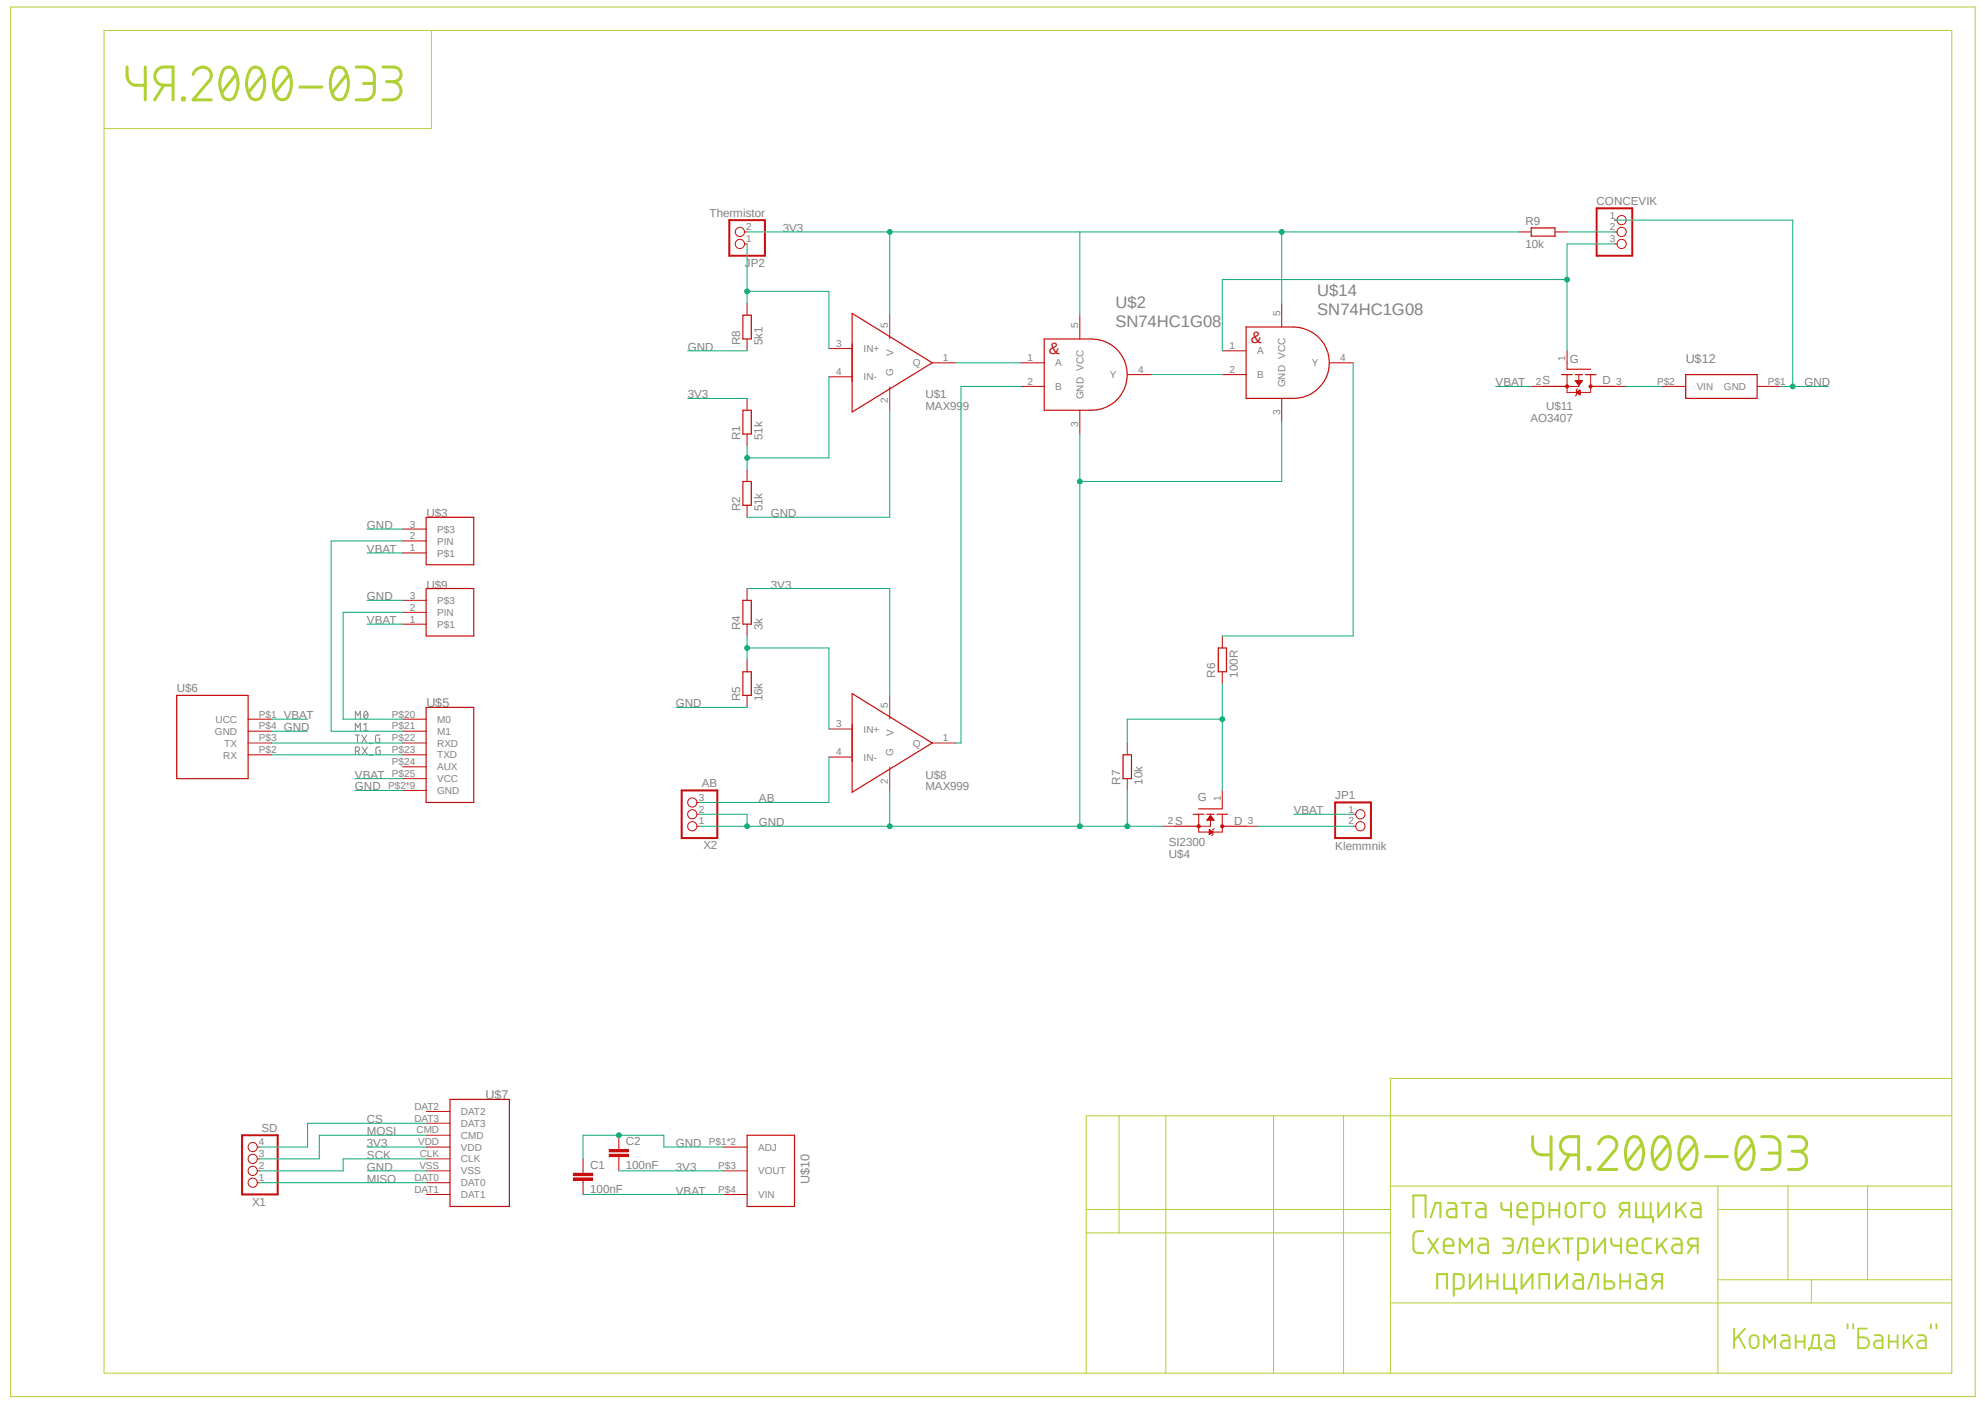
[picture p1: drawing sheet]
<svg xmlns="http://www.w3.org/2000/svg" width="420mm" height="297mm" viewBox="0 0 420 297" stroke-linecap="round" stroke-linejoin="round" font-family="sans-serif">
<path d="M2.1 1.4l415.9 294.2M418 1.4l-415.9 294.2" fill="none" stroke="#fff" stroke-width=".21"/>
<g fill="none" stroke="#808080" stroke-width=".21">
<path d="M75.2 158.9h.4a.45 .45 0 0 0 .5-.4 .45 .45 0 0 0-.5-.5h-.4v1.6M75.2 152.1v-1.6l.5 .8 .5-.8v1.6M75.2 154.6v-1.6l.5 .9 .5-.9v1.6M75.2 155.5h.9M75.6 155.5v1.6M75.7 158.9l.4 .7M76.5 155.5l1.1 1.6M76.6 158l1.1 1.6M77 153.3l.4-.3v1.6M77 154.6h.9M77.2 150.5h.2a.98 .98 0 0 1 0 1.6 .98 .98 0 0 1-.2-1.6zM77.6 155.5l-1.1 1.6"/>
<path d="M77.7 158l-1.1 1.6M77.8 150.8l-.8 .9M78.1 157.3h.7M78.2 159.8h.7M80.3 155.5l-.8 .2v1.1l.1 .3h.7v-.9h-.2M80.4 158l-.8 .2-.1 1.1 .4 .3h.5v-.9h-.2"/>
</g>
<path d="M220.9 71.7h10.1a7.5 7.5 0 0 1 7.5 7.5 7.5 7.5 0 0 1-7.5 7.6h-10.1zM252.5 172.3h2.2M253.6 171.1h5M255.4 172.3h1.5M257.5 172.3h2.3" fill="none" stroke="#c90d0c" stroke-width=".25"/>
<path d="M215.9 76.8h5M228.5 66.7v5M238.5 79.2h5M215.9 81.7h5M228.5 86.8v5M253.6 172.3v3.7M256.1 172.3v2.5M258.6 169.8v1.3M258.6 172.3v3.7" fill="none" stroke="#c90d0c" stroke-width=".21"/>
<circle cx="258.6" cy="174.8" r=".33" fill="#c90d0c"/>
<circle cx="258.6" cy="174.8" r=".33" fill="none" stroke="#c90d0c" stroke-width=".21"/>
<circle cx="253.6" cy="174.8" r=".33" fill="#c90d0c"/>
<g fill="none" stroke="#c90d0c" stroke-width=".21">
<path d="M157.5 51.6h.6M157.5 49.1h.6M341.6 51.6h.5M341.6 49.1h.5M341.6 46.6h.5M158.1 64.2v2.5M158.1 71.7v2.5M175.4 73.7h5M175.4 79.7h5M188.3 66.6v5M197.1 76.8h5.1M331.6 76.8v1.3"/>
<path d="M331.6 79.2v3.8M334.1 79.2v2.5M336.5 79.2v3.8M158.1 84.3v2.5M158.1 91.8v2.5M158.1 99.4v2.5M188.3 81.8v5.1M351.7 81.7h5M371.8 81.7h5M85.2 117h5M85.2 114.4h5M85.2 111.9h5"/>
<path d="M158.1 106.9v2.5M85.2 132h5M85.2 129.5h5M85.2 127h5M158.1 124.5v2.5M158.1 132v2.5M158.1 139.6v2.5M258.6 134.5v2.6M52.5 152.1h5M52.5 154.7h5M52.5 157.2h5M52.5 159.7h5"/>
<path d="M85.2 152.1h5M85.2 154.7h5M85.2 157.2h5M85.2 159.7h5M158.1 147.1v2.5M175.4 154.2h5M188.3 147.1v5M197.1 157.2h5.1M238.5 157.2v2.5M258.6 142.1v2.5M85.2 162.2h5M85.2 164.7h5"/>
<path d="M85.2 167.2h5M147.4 174.8h.6M147.4 172.3h.6M147.4 169.8h.6M175.4 160.1h5M188.3 162.3v5M238.5 164.7v2.5M246 174.8h2.6M253.6 174.8h2.5M253.6 176h5M255.4 173.4h1.4M255.5 173.4h1.3"/>
<path d="M255.6 173.3h1.1M255.6 173.2h1M255.7 173.1h.8M255.7 173h.8M255.8 172.9h.6M255.9 172.8h.4M255.9 175.5l.7 .5-.7 .5zM255.9 176.5h.1M255.9 176.4h.2M255.9 176.3h.3M255.9 176.2h.4M255.9 176.1h.6"/>
<path d="M255.9 176.1h.7M255.9 176h.6M255.9 175.9h.5M255.9 175.8h.3M255.9 175.7h.2M255.9 175.6h.1M255.9 172.7h.4M256 172.6h.2M256.1 172.6h.1M256.1 172.5l.8 1h-1.5zM256.9 175.3l-.3 .2v1l-.2 .3M258.6 167.2v2.6"/>
<path d="M263.7 174.8h2.4M286.3 174.8h.6M286.3 172.3h.6M90.2 235.1h5M90.2 237.6h5M54.4 242.7h.6M54.4 245.2h.6M54.4 247.7h.6M54.4 250.2h.6M90.2 240.2h5M90.2 242.7h5M90.2 245.2h5"/>
<path d="M90.2 247.7h5M90.2 250.2h5M90.2 252.7h5M153 242.7h5.1M153 247.7h5.1M153 252.7h5.1"/>
<circle cx="156.5" cy="49.1" r=".98"/>
<circle cx="156.5" cy="51.6" r=".98"/>
<circle cx="343.1" cy="49.1" r=".98"/>
<circle cx="343.1" cy="51.6" r=".98"/>
<circle cx="343.1" cy="46.6" r=".98"/>
<circle cx="146.5" cy="174.8" r=".98"/>
<circle cx="146.5" cy="169.8" r=".98"/>
<circle cx="146.5" cy="172.3" r=".98"/>
<circle cx="253.6" cy="174.8" r=".33"/>
<circle cx="287.8" cy="172.3" r=".98"/>
<circle cx="287.8" cy="174.8" r=".98"/>
<circle cx="53.5" cy="247.7" r=".98"/>
<circle cx="53.5" cy="245.2" r=".98"/>
<circle cx="53.5" cy="250.2" r=".98"/>
<circle cx="53.5" cy="242.7" r=".98"/>
</g>
<g fill="none" stroke="#c90d0c" stroke-width=".25">
<path d="M157.2 66.7h1.8v5h-1.8zM180.3 66.3l16.9 10.5-16.9 10.4zM330.4 79.2h2.3M331.6 78.1h4.9M333.3 79.2h1.5M335.4 79.2h2.3M356.7 79.2h15.1v5.1h-15.1zM157.2 86.8h1.8v5h-1.8zM90.2 109.4h10v10.1h-10zM157.2 101.9h1.8v5h-1.8zM90.2 124.5h10v10h-10zM157.2 127h1.8v5h-1.8z"/>
<path d="M257.8 137.1h1.7v5h-1.7zM37.4 147.1h15.1v17.6h-15.1zM90.2 149.6h10v20.2h-10zM157.2 142.1h1.8v5h-1.8zM180.3 146.7l16.9 10.5-16.9 10.4zM237.6 159.7h1.8v5h-1.8zM248.6 174.8h5M258.6 174.8h5.1M95.2 232.6h12.6v22.6h-12.6zM158.1 240.2h10v15h-10z"/>
</g>
<path d="M154.3 46.6h7.5v7.5h-7.5zM337.8 44.1h7.6v10h-7.6zM144.2 167.2h7.6v10.1h-7.6zM282.5 169.8h7.6v7.5h-7.6zM51.2 240.2h7.6v12.5h-7.6z" fill="none" stroke="#c90d0c" stroke-width=".42"/>
<circle cx="336.6" cy="81.7" r=".33" fill="#c90d0c"/>
<circle cx="336.6" cy="81.7" r=".33" fill="none" stroke="#c90d0c" stroke-width=".21"/>
<circle cx="331.6" cy="81.7" r=".33" fill="#c90d0c"/>
<g fill="none" stroke="#c90d0c" stroke-width=".21">
<path d="M321.5 49.1h2.5M329 49.1h2.6M258.6 74.2h5.1M258.6 79.2h5.1M271.2 64.2v5M281.3 76.8h5M331.6 74.2v2.6M271.2 84.3v5M324 81.7h2.5M331.6 81.7h2.5M331.6 83h4.9M333.3 80.5h1.5l-.7 1z"/>
<path d="M333.4 80.6h1.3M333.4 80.7h1.3M333.5 80.8h1.1M333.5 80.9h1M333.5 83l.8-.5v1zM333.6 83.1h.7M333.6 80.9h.9M333.7 81h.7M333.7 83.1h.6M333.8 81.1h.5M333.8 82.8h.5M333.8 81.2h.5"/>
<path d="M333.8 82.3l-.3 .2v1l-.2 .3M333.8 83.2h.5M333.9 81.3h.3M333.9 82.8h.4M334 81.4h.1M334 83.3h.3M334.1 82.7h.2M334.1 83.4h.2M334.2 82.6h.1M334.2 83.5h.1M341.6 81.7h2.5M123.4 247.7v.5"/>
<path d="M123.4 249.7v.5"/>
<circle cx="331.6" cy="81.7" r=".33"/>
</g>
<path d="M324 48.2h5v1.8h-5zM263.7 69.2h10a7.6 7.6 0 0 1 7.6 7.5 7.6 7.6 0 0 1-7.6 7.6h-10zM326.5 81.7h5.1M336.5 81.7h5.1" fill="none" stroke="#c90d0c" stroke-width=".25"/>
<path d="M121.3 249.2h4.1v.5h-4.1z" fill-rule="evenodd" fill="#c90d0c"/>
<path d="M121.3 249.2h4.1v.5h-4.1z" fill="none" stroke="#c90d0c" stroke-width=".21"/>
<path d="M121.3 248.2h4.1v.5h-4.1z" fill-rule="evenodd" fill="#c90d0c"/>
<path d="M121.3 248.2h4.1v.5h-4.1zM123.4 245.2v2.5M123.4 250.2v2.5M130.9 242.7v.5M130.9 244.6v.6" fill="none" stroke="#c90d0c" stroke-width=".21"/>
<path d="M128.9 244.2h4.1v.5h-4.1z" fill-rule="evenodd" fill="#c90d0c"/>
<path d="M128.9 244.2h4.1v.5h-4.1z" fill="none" stroke="#c90d0c" stroke-width=".21"/>
<path d="M128.9 243.2h4.1v.5h-4.1z" fill-rule="evenodd" fill="#c90d0c"/>
<path d="M128.9 243.2h4.1v.5h-4.1zM130.9 240.2v2.5M130.9 245.2v2.5" fill="none" stroke="#c90d0c" stroke-width=".21"/>
<path d="M158.1 49.1h30.2v17.5M228.5 49.1v17.6M145.5 84.3h12.6" fill="none" stroke="#0dab76" stroke-width=".21"/>
<circle cx="188.3" cy="49.1" r=".51" fill="#0dab76"/>
<g fill="none" stroke="#0dab76" stroke-width=".21">
<path d="M188.3 49.1h133.2M271.2 49.1v15.1"/>
<circle cx="188.3" cy="49.1" r=".51"/>
</g>
<circle cx="271.2" cy="49.1" r=".51" fill="#0dab76"/>
<g fill="none" stroke="#0dab76" stroke-width=".21">
<path d="M145.5 74.2h12.6M188.3 86.9v22.5h-30.2M77.6 111.9h7.6M77.6 127h7.6M158.1 124.5h30.2v22.6M57.5 154.7h7.6M143 149.6h15.1M75.1 167.2h10.1M77.6 242.7h12.6M77.6 247.7h12.6M130.9 247.7h22.1M153 242.7h-12.5v-2.5h-17.1v5"/>
<circle cx="271.2" cy="49.1" r=".51"/>
</g>
<circle cx="130.9" cy="240.2" r=".51" fill="#0dab76"/>
<g fill="none" stroke="#0dab76" stroke-width=".21">
<path d="M341.6 46.6h37.7v35.1M376.8 81.7h10"/>
<circle cx="130.9" cy="240.2" r=".51"/>
</g>
<circle cx="379.3" cy="81.7" r=".51" fill="#0dab76"/>
<g fill="none" stroke="#0dab76" stroke-width=".21">
<path d="M228.5 91.8v83h-80.5M148 172.3h10.1M188.3 167.3v7.5"/>
<circle cx="379.3" cy="81.7" r=".51"/>
</g>
<circle cx="188.3" cy="174.8" r=".51" fill="#0dab76"/>
<circle cx="188.3" cy="174.8" r=".51" fill="none" stroke="#0dab76" stroke-width=".21"/>
<circle cx="228.5" cy="174.8" r=".51" fill="#0dab76"/>
<g fill="none" stroke="#0dab76" stroke-width=".21">
<path d="M271.2 89.3v12.6h-42.7M238.5 167.2v7.6h-10"/>
<circle cx="228.5" cy="174.8" r=".51"/>
</g>
<circle cx="228.5" cy="101.9" r=".51" fill="#0dab76"/>
<g fill="none" stroke="#0dab76" stroke-width=".21">
<path d="M238.5 174.8h7.5"/>
<circle cx="228.5" cy="101.9" r=".51"/>
</g>
<circle cx="238.5" cy="174.8" r=".51" fill="#0dab76"/>
<g fill="none" stroke="#0dab76" stroke-width=".21">
<path d="M158.1 172.3v2.5"/>
<circle cx="238.5" cy="174.8" r=".51"/>
</g>
<circle cx="158.1" cy="174.8" r=".51" fill="#0dab76"/>
<g fill="none" stroke="#0dab76" stroke-width=".21">
<path d="M158.1 51.6v12.6M158.1 61.6h17.3v12.1"/>
<circle cx="158.1" cy="174.8" r=".51"/>
</g>
<circle cx="158.1" cy="61.6" r=".51" fill="#0dab76"/>
<g fill="none" stroke="#0dab76" stroke-width=".21">
<path d="M175.4 79.7v17.2h-17.3M158.1 94.3v5.1"/>
<circle cx="158.1" cy="61.6" r=".51"/>
</g>
<circle cx="158.1" cy="96.9" r=".51" fill="#0dab76"/>
<g fill="none" stroke="#0dab76" stroke-width=".21">
<path d="M158.1 134.5v5.1M158.1 137.1h17.3M90.2 237.6h-25.1v5.1h-10.1M55 250.2h35.2M90.2 240.2h-22.6v5h-12.6M90.2 245.2h-17.6v2.5h-17.6"/>
<circle cx="158.1" cy="96.9" r=".51"/>
</g>
<circle cx="158.1" cy="137.1" r=".51" fill="#0dab76"/>
<g fill="none" stroke="#0dab76" stroke-width=".21">
<path d="M202.2 76.8h13.7M243.5 79.2h15.1M215.9 81.7h-12.6v75.5h-1.1M316.4 81.7h7.6M77.6 117h7.6M85.2 114.4h-15.1v40.3h15.1M77.6 132h7.6M85.2 129.5h-12.6v22.6h12.6M175.4 137.1v17.1M57.5 152.1h7.6M57.5 157.2h27.7M57.5 159.7h27.7"/>
<path d="M238.5 152.1h20.1M258.6 144.6v22.6M75.1 164.7h10.1M175.4 160.1v9.7h-27.4M266.1 174.8h20.2M273.7 172.3h12.6M123.4 252.7h29.6"/>
<circle cx="158.1" cy="137.1" r=".51"/>
</g>
<circle cx="258.6" cy="152.1" r=".51" fill="#0dab76"/>
<g fill="none" stroke="#0dab76" stroke-width=".21">
<path d="M331.6 59.1h-73v15.1M341.6 51.6h-10v22.6M344.1 81.7h7.6M238.5 152.1v5.1"/>
<circle cx="258.6" cy="152.1" r=".51"/>
</g>
<circle cx="331.6" cy="59.1" r=".51" fill="#0dab76"/>
<g fill="none" stroke="#0dab76" stroke-width=".21">
<path d="M331.6 49.1h10M286.3 76.8v57.7h-27.7"/>
<circle cx="331.6" cy="59.1" r=".51"/>
</g>
<g fill="none" stroke="#afd134" stroke-width=".21">
<path d="M2.2 1.5h415.7v293.9h-415.7zM22 6.4h391v284.1h-391zM91.3 6.5v20.7h-69.3M236.8 236.1v24.7M246.7 236.1v54.4M269.5 236.1v54.4M284.3 236.1v54.4M413 236.1h-183.2v54.4M413 228.1h-118.8v62.4M229.8 255.9h64.4M294.2 250.9h118.8M363.5 255.9h49.5"/>
<path d="M363.5 250.9v39.6M378.3 250.9v19.8M395.1 250.9v19.8M229.8 260.8h64.4M294.2 275.6h118.8M363.5 270.7h49.5M383.2 270.7v4.9"/>
</g>
<g fill="none" stroke="#afd134" stroke-width=".64">
<path d="M26.9 14.2a3.6 3.6 0 0 0 .6 3.3l.8 .5h2.4M30.7 14.2v6.9M34.7 18h1.9M34.7 18l-2 3.1M34.7 18a1.93 1.93 0 0 1-2-1.9 1.93 1.93 0 0 1 2-1.9h1.9v6.9M40.9 15.7a1.95 1.95 0 0 1 2-1.5 1.95 1.95 0 0 1 1.8 1.7l-.3 1-3.5 4.2h3.8M47.6 14.4a1.48 1.48 0 0 1 2.2 .8 5.4 5.4 0 0 1-.5 5.7 1.48 1.48 0 0 1-2.2-.7 5.4 5.4 0 0 1 .5-5.8zM50 15.7l-3.1 3.9M53.3 14.4a1.43 1.43 0 0 1 2.1 .8 5.2 5.2 0 0 1-.5 5.7 1.43 1.43 0 0 1-2.2-.7 5.4 5.4 0 0 1 .6-5.8zM55.6 15.7l-3.1 3.9M58.6 14.8a1.42 1.42 0 0 1 1.4-.6 1.42 1.42 0 0 1 1.1 1 5.4 5.4 0 0 1-.5 5.7 1.48 1.48 0 0 1-2.2-.7 5.9 5.9 0 0 1 .2-5.4zM61.3 15.7l-3.1 3.9"/>
<path d="M63.5 18.4h4.6M70.7 14.8a1.42 1.42 0 0 1 1.3-.6 1.42 1.42 0 0 1 1.2 1 5.4 5.4 0 0 1-.6 5.7 1.48 1.48 0 0 1-2.2-.7 5.9 5.9 0 0 1 .3-5.4zM73.4 15.7l-3.1 3.9M75.4 14.2a3.6 3.6 0 0 1 3.3 .6l.5 .8v3.6a1.88 1.88 0 0 1-1.9 1.9h-1.9M76.9 17.7h2.3M81 14.2h2.3a1.55 1.55 0 0 1 1.6 1.5 1.55 1.55 0 0 1-1.6 1.6h-1.5M82.9 17.3a1.93 1.93 0 0 1 2 1.9 1.93 1.93 0 0 1-2 1.9h-1.9M38.6 20.7h.4v.4h-.4zM324.3 240.5a3.4 3.4 0 0 0 .6 3.2 3.5 3.5 0 0 0 3.3 .6M328.2 240.5v6.9M332.1 244.3h1.9M332.1 244.3l-1.9 3.1"/>
<path d="M332.1 244.3a1.93 1.93 0 0 1-2-1.9 1.93 1.93 0 0 1 2-1.9h1.9v6.9M336 247h.4v.4h-.4zM338.2 242a1.95 1.95 0 0 1 2.1-1.6 1.95 1.95 0 0 1 1.8 1.8l-.3 .9-3.6 4.3h3.9M344.7 241a1.46 1.46 0 0 1 2.5 .4 5.4 5.4 0 0 1-.5 5.7 1.44 1.44 0 0 1-2.2-.7 6 6 0 0 1 .2-5.4zM347.3 242l-3 3.8M350.4 241a1.46 1.46 0 0 1 2.4 .4 5.3 5.3 0 0 1-.5 5.7 1.39 1.39 0 0 1-2.2-.7 5.6 5.6 0 0 1 .3-5.4zM353 242l-3.1 3.8M356 241a1.46 1.46 0 0 1 2.5 .4 5.4 5.4 0 0 1-.5 5.7 1.44 1.44 0 0 1-2.2-.7 6 6 0 0 1 .2-5.4zM358.7 242l-3.1 3.8M360.8 244.7h4.7M368 241a1.46 1.46 0 0 1 2.5 .4 5.4 5.4 0 0 1-.5 5.7 1.44 1.44 0 0 1-2.2-.7 6 6 0 0 1 .2-5.4zM370.8 242l-3.1 3.8"/>
<path d="M372.7 240.5h2a1.88 1.88 0 0 1 1.9 1.9v3a1.95 1.95 0 0 1-1.9 2h-2M374.3 243.9h2.3M378.4 240.5h2.3a1.55 1.55 0 0 1 1.6 1.5 1.55 1.55 0 0 1-1.6 1.5h-1.5M380.3 243.5a1.93 1.93 0 0 1 1.9 2 1.93 1.93 0 0 1-1.9 1.9h-1.9"/>
</g>
<g fill="none" stroke="#afd134" stroke-width=".42">
<path d="M299 257.5v-4.6h2.6v4.6M302.7 257.5l1-3h1.1v3M306.4 254.5h1a.73 .73 0 0 1 .7 .7v2.3h-1.1a.89 .89 0 0 1-.9-.9 .89 .89 0 0 1 .9-.9h1.1M309.2 254.5h2.1M310.3 254.5v3M312.5 254.5h1.1a.8 .8 0 0 1 .7 .7v2.3h-1.2a.89 .89 0 0 1-.8-.9 .89 .89 0 0 1 .8-.9h1.2M317.7 254.5v.7a.73 .73 0 0 0 .7 .8h1.3M319.7 254.5v3M321.1 256h2a1.09 1.09 0 0 0-.7-1.5 1.09 1.09 0 0 0-1.3 1v1.3a.73 .73 0 0 0 .7 .7h1.3M324.4 257.5h1.3a.79 .79 0 0 0 .8-.7v-1.6a.79 .79 0 0 0-.8-.7h-1.3v4.6M327.8 256h2.1M327.8 254.5v3"/>
<path d="M329.9 254.5v3M331.5 254.8a1.04 1.04 0 0 1 1.1-.3 1.04 1.04 0 0 1 .7 1v1a1.02 1.02 0 0 1-1 1 1.02 1.02 0 0 1-1-1v-1.4zM336.4 254.5h-1.8v3M337.7 254.8a1.04 1.04 0 0 1 1.1-.3 1.04 1.04 0 0 1 .7 1v1a1.04 1.04 0 0 1-1.1 1 1.04 1.04 0 0 1-1-1v-1.4zM343.7 256l-1 1.5M344.7 256h-1.2a.76 .76 0 0 1-.8-.8 .76 .76 0 0 1 .8-.7h1.2v3M346.2 254.5v3h3.6v1.1M347.7 254.5v3M349.2 254.5v3M350.9 254.5v3l2.2-3v3M354.6 254.5v3M355.5 255.7l1.2 1.8"/>
<path d="M356.7 254.5l-2.1 2.1M358 254.5h1a.79 .79 0 0 1 .8 .7v2.3h-1.2a.89 .89 0 0 1-.8-.9 .89 .89 0 0 1 .8-.9h1.2M301.1 260.4h-1a1.02 1.02 0 0 0-1.1 1.1v2.5a1.06 1.06 0 0 0 1.1 1.1h1M302.2 262l2 3.1M304.1 272.6v-3.1h2.1v3.1M304.2 262l-2 3.1M305.5 263.5h2a1.07 1.07 0 0 0-.7-1.5 1.07 1.07 0 0 0-1.3 1v1.3a.79 .79 0 0 0 .7 .8h1.3M307.6 272.6h1.3a.89 .89 0 0 0 .8-.7v-1.6a.79 .79 0 0 0-.8-.8h-1.3v4.7M308.9 265.1v-3.1l1.2 1.8 1.3-1.8v3.1M311 269.5v3.1l2.3-3.1v3.1M313 262h1a.79 .79 0 0 1 .8 .8v2.3h-1.2a.91 .91 0 0 1-.8-.9 .91 .91 0 0 1 .8-.9h1.2M314.7 269.5v3.1"/>
<path d="M314.7 271.1h2.1M316.8 269.5v3.1M318.1 262h1.2a.73 .73 0 0 1 .8 .8v1.5a.79 .79 0 0 1-.8 .8h-1.2M318.3 269.5v3.1h2.5v1M319.1 263.5h1M320.3 269.5v3.1M321.1 265.1l1-3.1h1v3.1M321.9 269.5v3.1l2.3-3.1v3.1M324.4 263.5h2.1a1.09 1.09 0 0 0-.7-1.5 1.09 1.09 0 0 0-1.4 1v1.3a.79 .79 0 0 0 .8 .8h1.3M325.7 272.6v-3.1h2v3.1M327.8 262v3.1M328.7 263.3l1.2 1.8"/>
<path d="M329.2 269.5v3.1l2.3-3.1v3.1M329.9 262l-2.1 2.2M330.8 262h2M331.8 262v3.1M333.1 269.5h1a.79 .79 0 0 1 .8 .8v2.3h-1.1a.91 .91 0 0 1-.9-.9 .91 .91 0 0 1 .9-.9h1.1M333.9 265.1h1.3a.79 .79 0 0 0 .7-.8v-1.5a.73 .73 0 0 0-.7-.8h-1.3v4.6M336 272.6l1.1-3.1h1v3.1M337.3 262v3.1l2.3-3.1v3.1M339.5 269.5v3.1h1.3a.78 .78 0 0 0 .8-.8 .78 .78 0 0 0-.8-.7h-1.3M340.9 262v.8a.8 .8 0 0 0 .8 .7h1.3M342.8 271.1h2M342.8 269.5v3.1"/>
<path d="M343 262v3.1M344.3 263.5h2.1a1.09 1.09 0 0 0-.8-1.5 1.09 1.09 0 0 0-1.3 1v1.3a.88 .88 0 0 0 .8 .8h1.3M344.8 269.5v3.1M346.5 269.5h1a.73 .73 0 0 1 .7 .8v2.3h-1.1a.91 .91 0 0 1-.9-.9 .91 .91 0 0 1 .9-.9h1.1M349.4 262h-1a.79 .79 0 0 0-.8 .8v1.5a.88 .88 0 0 0 .8 .8h1M350.6 262v3.1M350.6 271.1l-1 1.5M351.5 263.3l1.1 1.8M351.7 271.1h-1.3a.76 .76 0 0 1-.8-.8 .76 .76 0 0 1 .8-.8h1.3v3.1M352.6 262l-2 2.2M354 262h1a.79 .79 0 0 1 .8 .8v2.3h-1.2a.91 .91 0 0 1-.9-.9 .91 .91 0 0 1 .9-.9h1.2M358.2 263.5l-1.1 1.6"/>
<path d="M359.2 263.5h-1.3a.76 .76 0 0 1-.8-.7 .76 .76 0 0 1 .8-.8h1.3v3.1"/>
</g>
<g fill="none" stroke="#afd134" stroke-width=".38">
<path d="M366.9 281.1v4.1M367.8 282.7l1.4 2.5M369.2 281.1l-2.3 2.5M370.5 282.7a.94 .94 0 0 1 1-.2 .94 .94 0 0 1 .6 .8v1a.93 .93 0 0 1-1 .9 .93 .93 0 0 1-.9-.9v-1zM373.3 285.2v-2.8l1.1 1.7 1.2-1.7v2.8M377 282.4h.9a.66 .66 0 0 1 .7 .7v2.1h-1a.8 .8 0 0 1-.8-.8 .8 .8 0 0 1 .8-.8h1M379.9 282.4v2.8M379.9 283.8h1.9M381.8 282.4v2.8M382.7 285.7v-.5h2.6v.5M383.2 285.2l.5-2.8h1.2v2.8M386.4 282.4h.9a.66 .66 0 0 1 .7 .7v2.1h-1a.8 .8 0 0 1-.8-.8 .8 .8 0 0 1 .8-.8h1"/>
<path d="M390.9 280.1v1M392.1 280.1v1M395 281.1h-1.9v4.1h1.2a1.14 1.14 0 0 0 1.2-1.1 1.14 1.14 0 0 0-1.2-1.2h-1.2M396.7 282.4h.9a.66 .66 0 0 1 .7 .7v2.1h-1a.8 .8 0 0 1-.8-.8 .8 .8 0 0 1 .8-.8h1M399.6 283.8h1.9M399.6 282.4v2.8M401.5 282.4v2.8M402.8 282.4v2.8M403.6 283.6l1 1.6M404.6 282.4l-1.8 2M405.8 282.4h1a.65 .65 0 0 1 .7 .7v2.1h-1.1a.81 .81 0 0 1-.8-.8 .81 .81 0 0 1 .8-.8h1.1M408.6 280.1v1"/>
<path d="M409.7 280.1v1"/>
</g>
<g font-size="3.5" fill="#808080">
<text x="236" y="65.2">U$2</text>
<text x="278.7" y="62.7">U$14</text>
<text x="236" y="69.2">SN74HC1G08</text>
<text x="278.7" y="66.7">SN74HC1G08</text>
</g>
<g font-size="3.5" fill="#c90d0c">
<text x="221.9" y="75">&amp;</text>
<text x="264.7" y="72.5">&amp;</text>
</g>
<g font-size="2.7" fill="#808080">
<text x="356.7" y="76.8">U$12</text>
<text x="90.2" y="149.7">U$5</text>
<text x="102.7" y="232.6">U$7</text>
<text x="171.3" y="250.5" transform="rotate(-90 171.3 250.5)">U$10</text>
</g>
<g font-size="2.5" fill="#808080">
<text x="150.1" y="45.8">Thermistor</text>
<text x="322.7" y="47.6">R9</text>
<text x="337.8" y="43.4">CONCEVIK</text>
<text x="165.6" y="49.1">3V3</text>
<text x="322.7" y="52.4">10k</text>
<text x="157.6" y="56.5">JP2</text>
<text x="145.5" y="74.2">GND</text>
<text x="156.6" y="73" transform="rotate(-90 156.6 73)">R8</text>
<text x="161.3" y="73" transform="rotate(-90 161.3 73)">5k1</text>
<text x="332.1" y="76.8">G</text>
<text x="316.4" y="81.7">VBAT</text>
<text x="326.3" y="81.3">S</text>
<text x="339" y="81.3">D</text>
<text x="381.8" y="81.7">GND</text>
<text x="145.5" y="84.3">3V3</text>
<text x="195.8" y="84.3">U$1</text>
<text x="195.8" y="86.7">MAX999</text>
<text x="323.8" y="89.3">AO3407</text>
<text x="327.1" y="86.8">U$11</text>
<text x="156.6" y="93.1" transform="rotate(-90 156.6 93.1)">R1</text>
<text x="161.3" y="93.1" transform="rotate(-90 161.3 93.1)">51k</text>
<text x="77.6" y="111.9">GND</text>
<text x="90.2" y="109.4">U$3</text>
<text x="156.6" y="108.2" transform="rotate(-90 156.6 108.2)">R2</text>
<text x="161.3" y="108.2" transform="rotate(-90 161.3 108.2)">51k</text>
<text x="163.1" y="109.4">GND</text>
<text x="77.6" y="117">VBAT</text>
<text x="90.2" y="124.5">U$9</text>
<text x="163.1" y="124.5">3V3</text>
<text x="77.6" y="127">GND</text>
<text x="77.6" y="132">VBAT</text>
<text x="156.6" y="133.3" transform="rotate(-90 156.6 133.3)">R4</text>
<text x="161.3" y="133.3" transform="rotate(-90 161.3 133.3)">3k</text>
<text x="257.1" y="143.3" transform="rotate(-90 257.1 143.3)">R6</text>
<text x="261.9" y="143.3" transform="rotate(-90 261.9 143.3)">100R</text>
<text x="37.4" y="146.4">U$6</text>
<text x="143" y="149.6">GND</text>
<text x="156.6" y="148.4" transform="rotate(-90 156.6 148.4)">R5</text>
<text x="161.3" y="148.4" transform="rotate(-90 161.3 148.4)">16k</text>
<text x="60" y="154.7">GND</text>
<text x="60" y="152.1">VBAT</text>
<text x="75.1" y="167.2">GND</text>
<text x="75.1" y="164.7">VBAT</text>
<text x="148.5" y="166.5">AB</text>
<text x="195.8" y="164.7">U$8</text>
<text x="195.8" y="167.1">MAX999</text>
<text x="237" y="166" transform="rotate(-90 237 166)">R7</text>
<text x="241.8" y="166" transform="rotate(-90 241.8 166)">10k</text>
<text x="160.6" y="169.8">AB</text>
<text x="253.4" y="169.5">G</text>
<text x="273.7" y="172.3">VBAT</text>
<text x="282.5" y="169.1">JP1</text>
<text x="148.8" y="179.7">X2</text>
<text x="160.6" y="174.8">GND</text>
<text x="247.3" y="179.1">SI2300</text>
<text x="248.7" y="174.5">S</text>
<text x="261.1" y="174.5">D</text>
<text x="282.5" y="179.8">Klemmnik</text>
<text x="247.3" y="181.6">U$4</text>
<text x="55.3" y="239.4">SD</text>
<text x="77.6" y="237.6">CS</text>
<text x="77.6" y="242.7">3V3</text>
<text x="77.6" y="240.2">MOSI</text>
<text x="77.6" y="245.1">SCK</text>
<text x="132.4" y="242.3">C2</text>
<text x="143" y="242.7">GND</text>
<text x="77.6" y="247.7">GND</text>
<text x="77.6" y="250.2">MISO</text>
<text x="124.9" y="247.3">C1</text>
<text x="132.4" y="247.3">100nF</text>
<text x="143" y="247.7">3V3</text>
<text x="53.3" y="255.1">X1</text>
<text x="124.9" y="252.3">100nF</text>
<text x="143" y="252.7">VBAT</text>
</g>
<g font-size="2.1" fill="#808080">
<text x="340.6" y="46.2">1</text>
<text x="157.9" y="51.3">1</text>
<text x="157.9" y="48.7">2</text>
<text x="340.6" y="48.7">2</text>
<text x="340.6" y="51.3">3</text>
<text x="187.9" y="69.3" transform="rotate(-90 187.9 69.3)">5</text>
<text x="228.1" y="69.4" transform="rotate(-90 228.1 69.4)">5</text>
<text x="270.8" y="66.9" transform="rotate(-90 270.8 66.9)">5</text>
<text x="176.9" y="73.4">3</text>
<text x="182.7" y="74.5">IN+</text>
<text x="189" y="75.4" transform="rotate(-90 189 75.4)">V</text>
<text x="193.2" y="77.5">Q</text>
<text x="199.5" y="76.4">1</text>
<text x="217.4" y="76.4">1</text>
<text x="223.2" y="77.5">A</text>
<text x="260.1" y="73.9">1</text>
<text x="266" y="75">A</text>
<text x="277.5" y="77.5">Y</text>
<text x="283.5" y="76.4">4</text>
<text x="331.2" y="76.4" transform="rotate(-90 331.2 76.4)">1</text>
<text x="176.9" y="79.3">4</text>
<text x="182.7" y="80.5">IN-</text>
<text x="189" y="79.5" transform="rotate(-90 189 79.5)">G</text>
<text x="217.4" y="81.4">2</text>
<text x="223.2" y="82.5">B</text>
<text x="234.8" y="80">Y</text>
<text x="240.8" y="78.9">4</text>
<text x="260.1" y="78.9">2</text>
<text x="266" y="80">B</text>
<text x="271.9" y="82" transform="rotate(-90 271.9 82)">GND VCC</text>
<text x="324.9" y="81.4">2</text>
<text x="341.9" y="81.4">3</text>
<text x="350.6" y="81.4">P$2</text>
<text x="359" y="82.5">VIN</text>
<text x="364.7" y="82.5">GND</text>
<text x="374.1" y="81.4">P$1</text>
<text x="187.9" y="85.3" transform="rotate(-90 187.9 85.3)">2</text>
<text x="229.2" y="84.5" transform="rotate(-90 229.2 84.5)">GND VCC</text>
<text x="270.8" y="87.8" transform="rotate(-90 270.8 87.8)">3</text>
<text x="228.1" y="90.3" transform="rotate(-90 228.1 90.3)">3</text>
<text x="86.7" y="111.6">3</text>
<text x="92.5" y="112.7">P$3</text>
<text x="86.7" y="116.6">1</text>
<text x="86.7" y="114.1">2</text>
<text x="92.5" y="117.7">P$1</text>
<text x="92.5" y="115.2">PIN</text>
<text x="86.7" y="131.7">1</text>
<text x="86.7" y="129.2">2</text>
<text x="86.7" y="126.7">3</text>
<text x="92.5" y="130.3">PIN</text>
<text x="92.5" y="127.8">P$3</text>
<text x="92.5" y="132.8">P$1</text>
<text x="187.9" y="149.8" transform="rotate(-90 187.9 149.8)">5</text>
<text x="45.5" y="155.4">GND</text>
<text x="45.6" y="152.9">UCC</text>
<text x="54.8" y="151.8">P$1</text>
<text x="54.8" y="154.3">P$4</text>
<text x="82.9" y="151.8">P$20</text>
<text x="82.9" y="154.3">P$21</text>
<text x="92.5" y="152.9">M0</text>
<text x="92.5" y="155.4">M1</text>
<text x="176.9" y="153.8">3</text>
<text x="182.7" y="155">IN+</text>
<text x="189" y="155.8" transform="rotate(-90 189 155.8)">V</text>
<text x="47.2" y="160.5">RX</text>
<text x="47.5" y="157.9">TX</text>
<text x="54.8" y="159.3">P$2</text>
<text x="54.8" y="156.8">P$3</text>
<text x="82.9" y="156.8">P$22</text>
<text x="82.9" y="159.3">P$23</text>
<text x="82.9" y="161.8">P$24</text>
<text x="92.5" y="157.9">RXD</text>
<text x="92.5" y="160.4">TXD</text>
<text x="176.9" y="159.8">4</text>
<text x="182.7" y="160.9">IN-</text>
<text x="189" y="160" transform="rotate(-90 189 160)">G</text>
<text x="193.2" y="157.9">Q</text>
<text x="199.5" y="156.8">1</text>
<text x="82.1" y="166.9">P$2*9</text>
<text x="82.9" y="164.4">P$25</text>
<text x="92.5" y="163">AUX</text>
<text x="92.5" y="165.5">VCC</text>
<text x="92.5" y="168">GND</text>
<text x="187.9" y="165.8" transform="rotate(-90 187.9 165.8)">2</text>
<text x="147.8" y="171.9">2</text>
<text x="147.8" y="169.4">3</text>
<text x="258.3" y="169.4" transform="rotate(-90 258.3 169.4)">1</text>
<text x="285.3" y="171.9">1</text>
<text x="147.8" y="174.4">1</text>
<text x="247.1" y="174.4">2</text>
<text x="264" y="174.4">3</text>
<text x="285.3" y="174.4">2</text>
<text x="87.7" y="234.8">DAT2</text>
<text x="87.7" y="237.3">DAT3</text>
<text x="88.1" y="239.8">CMD</text>
<text x="97.5" y="235.9">DAT2</text>
<text x="97.5" y="238.4">DAT3</text>
<text x="54.8" y="244.8">3</text>
<text x="54.8" y="242.3">4</text>
<text x="88.5" y="242.3">VDD</text>
<text x="88.8" y="244.8">CLK</text>
<text x="97.5" y="240.9">CMD</text>
<text x="97.5" y="243.4">VDD</text>
<text x="97.5" y="245.9">CLK</text>
<text x="150" y="242.3">P$1*2</text>
<text x="160.4" y="243.4">ADJ</text>
<text x="54.8" y="249.9">1</text>
<text x="54.8" y="247.3">2</text>
<text x="87.7" y="249.9">DAT0</text>
<text x="88.7" y="247.3">VSS</text>
<text x="97.5" y="248.5">VSS</text>
<text x="97.5" y="251">DAT0</text>
<text x="152" y="247.3">P$3</text>
<text x="160.4" y="248.5">VOUT</text>
<text x="87.7" y="252.3">DAT1</text>
<text x="97.5" y="253.4">DAT1</text>
<text x="152" y="252.3">P$4</text>
<text x="160.4" y="253.4">VIN</text>
</g>
</svg>
